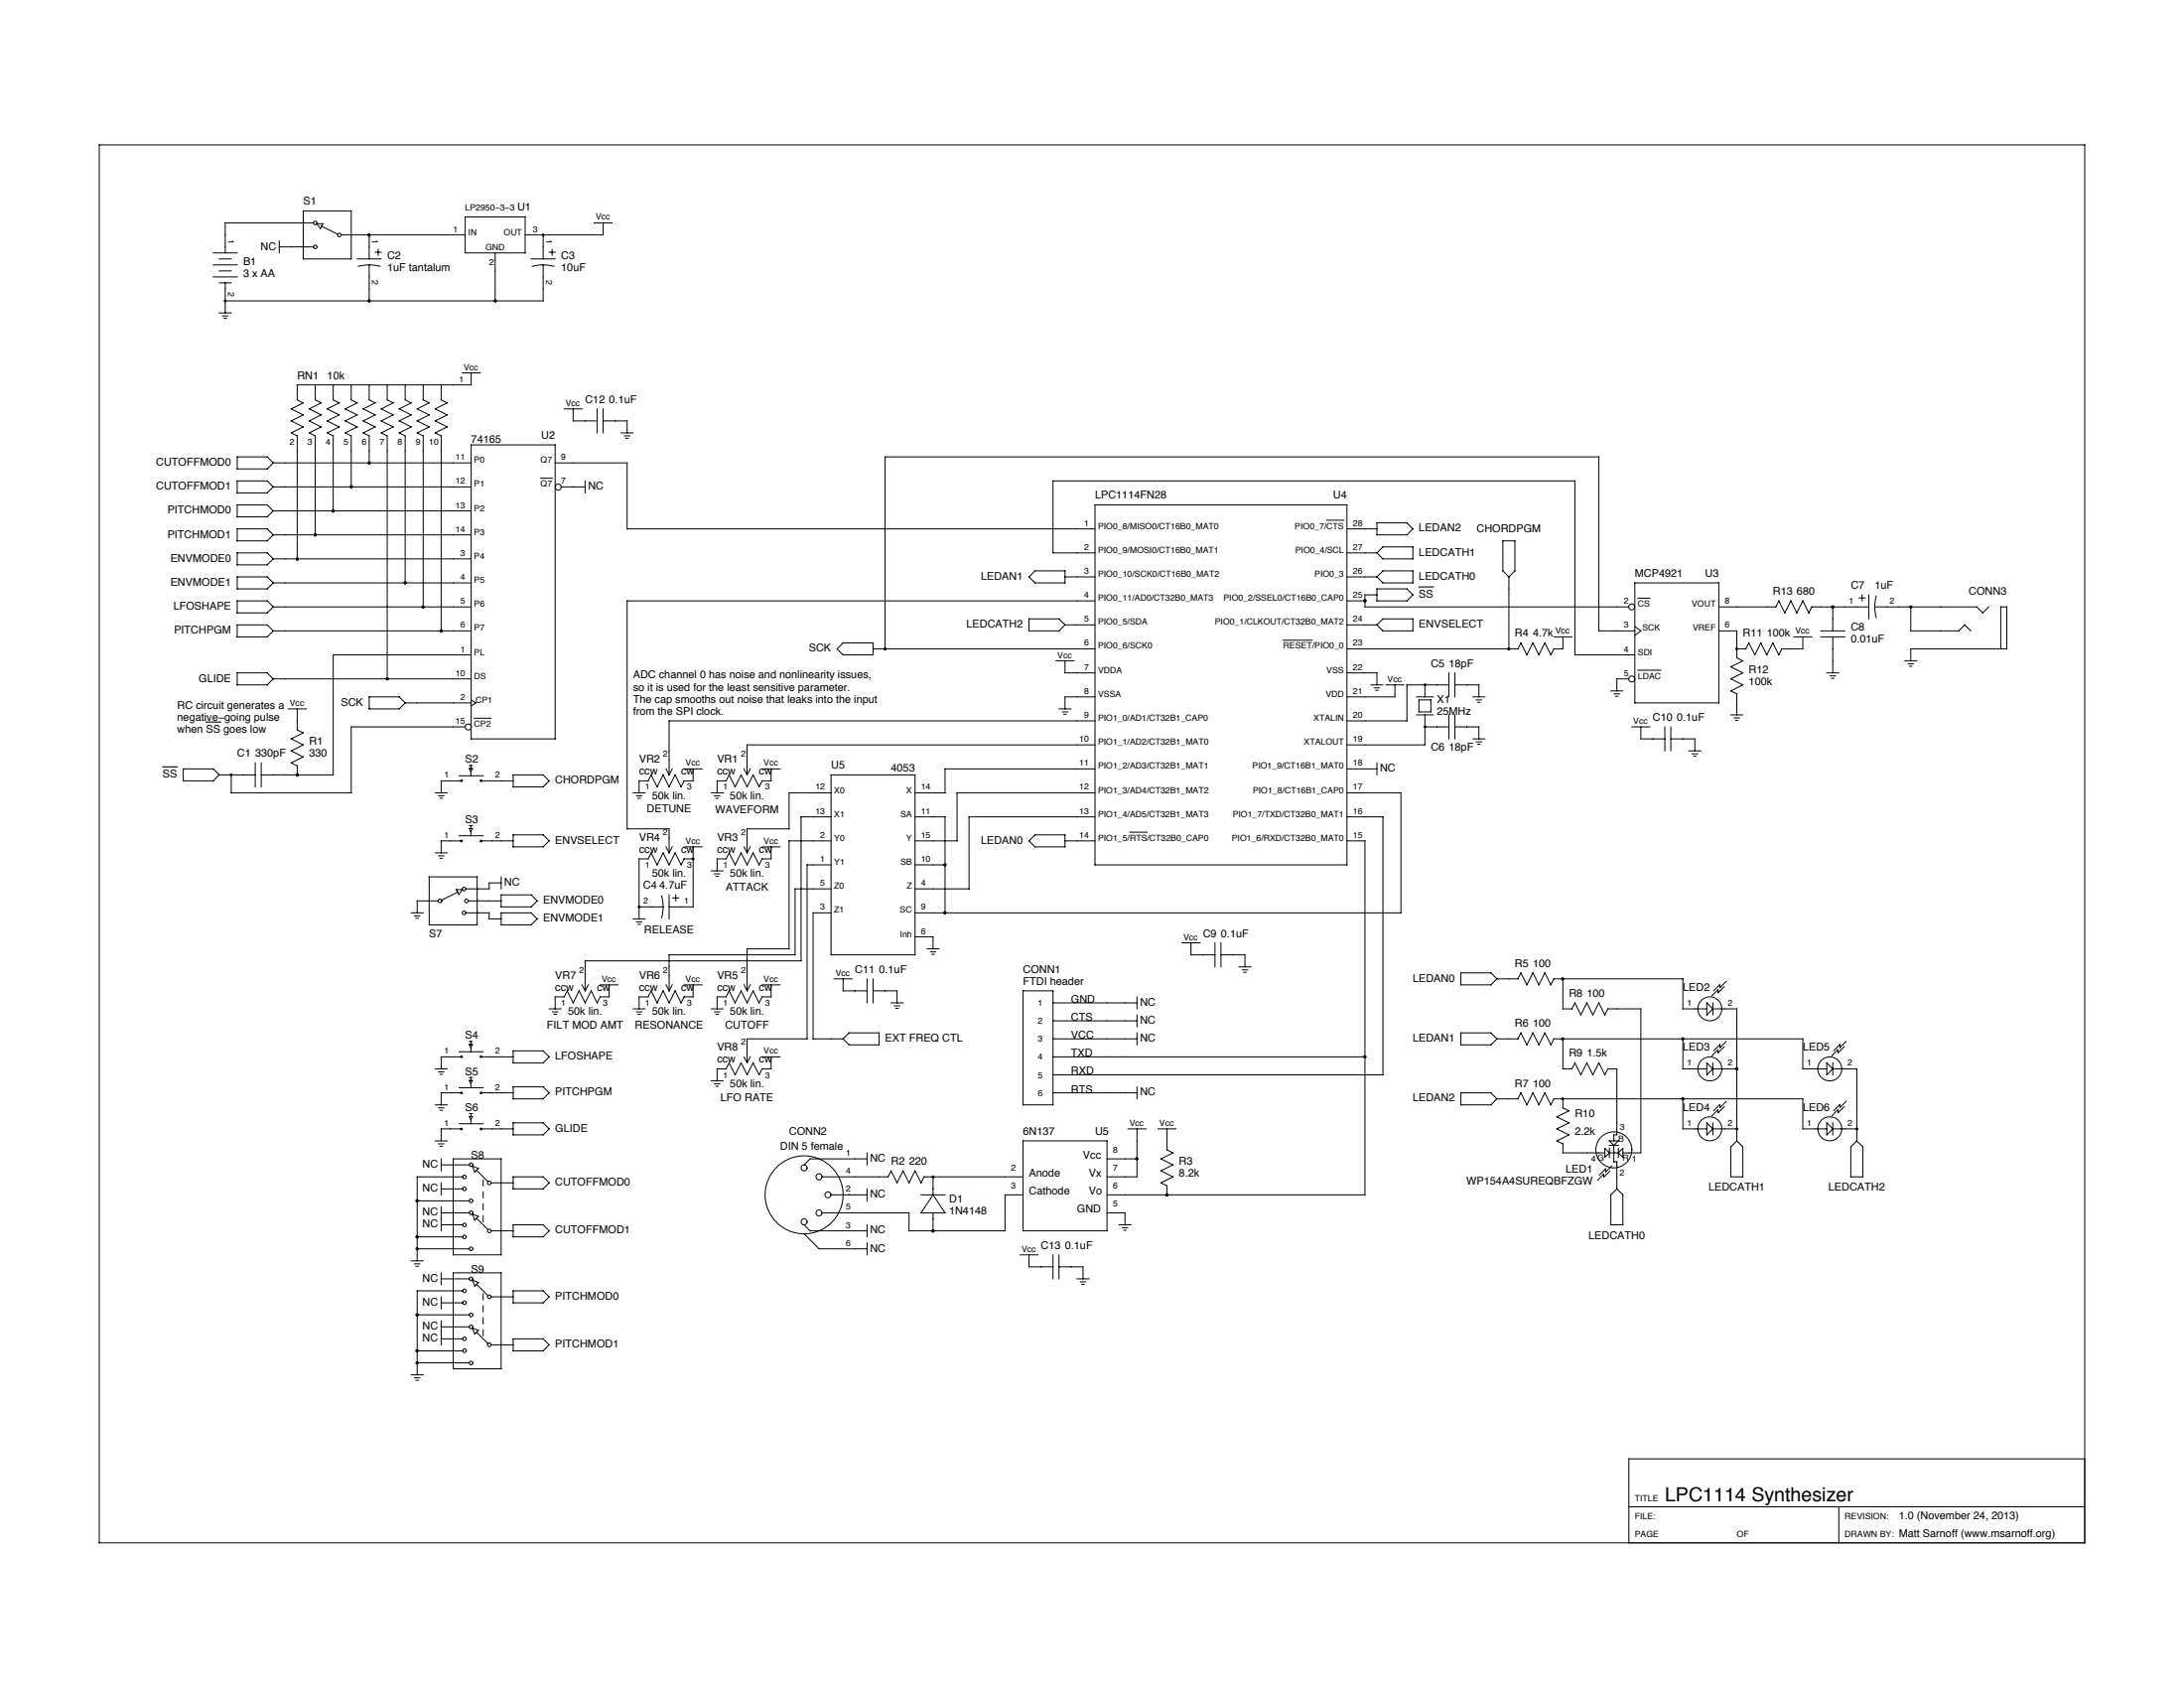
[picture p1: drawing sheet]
<svg xmlns="http://www.w3.org/2000/svg" width="279mm" height="216mm" viewBox="0 0 279 216" stroke-linecap="round" stroke-linejoin="round" font-family="sans-serif">
<g fill="none" stroke="#000" stroke-width=".13">
<path d="M12.7 18.5h254v178.8h-254zM27.3 32.3h3M27.3 33.9h3M27.3 35.4h3M28 33.1h1.6M28 34.6h1.6M28 36.2h1.6M28.8 36.2v3.8M35.7 31.6h4.4M35.7 30.8v1.5M38.8 27h6.1v6.1h-6.1zM40.1 28.5h-11.3v3.8"/>
<path d="M40.5 28.6h.8l-.3 .6zM41.1 28.9l2.1 1.1M43.6 30h15.9M45.7 33.1h3.1M45.8 34.1a5.4 5.4 0 0 1 2.8 0M47.2 30v3.1M47.2 33.9v4.6M48 32.3h.8M48.4 31.9v.8M59.5 27.7h7.7v4.6h-7.7zM63.3 32.3v6.2M68 33.1h3"/>
<path d="M68.1 34.1a5.4 5.4 0 0 1 2.8 0M69.5 33.9v4.6h-40.7M69.5 30v3.1M70.3 32.3h.7M70.6 31.9v.8M76 28.5h2.3M77.2 28.5v1.5h-10M28 40h1.6M28.5 40.4h.7M28.7 40.7h.3M30.3 58.4h3.9l.8 .8-.8 .8h-3.9zM35 59.2h25.3"/>
<path d="M38 55.7v15.8M40.3 49.2v1.9l.8 .4-1.5 .8 1.5 .8-1.5 .7 1.5 .8-1.5 .8 .7 .4M40.3 55.7v12.7M42.6 49.2v1.9l.8 .4-1.5 .8 1.5 .8-1.5 .7 1.5 .8-1.5 .8 .7 .4M42.6 55.7v9.6M44.9 49.2v1.9l.8 .4-1.5 .8 1.5 .8-1.5 .7 1.5 .8-1.5 .8 .7 .4M44.9 55.7v6.6M47.2 49.2v1.9l.8 .4-1.5 .8 1.5 .8-1.5 .7 1.5 .8-1.5 .8 .7 .4M47.2 55.7v3.5M49.5 49.2v1.9l.8 .4-1.5 .8 1.5 .8-1.5 .7 1.5 .8-1.5 .8 .7 .4M49.5 55.7v31.1M51.8 49.2v1.9l.8 .4-1.5 .8 1.5 .8-1.5 .7 1.5 .8-1.5 .8 .7 .4"/>
<path d="M51.8 55.7v18.9M54.1 49.2v1.9l.8 .4-1.5 .8 1.5 .8-1.5 .7 1.5 .8-1.5 .8 .7 .4M54.1 55.7v21.9M56.4 49.2v1.9l.8 .4-1.5 .8 1.5 .8-1.5 .7 1.5 .8-1.5 .8 .7 .4M56.4 55.7v25M59.1 47.7h2.3M60.3 56.9h10.7v37.6h-10.7zM60.3 47.7v1.5h-22.3v1.9l.8 .4-1.5 .8 1.5 .8-1.5 .7 1.5 .8-1.5 .8 .7 .4M71 59.2h9.2v8.4h59.9M72.2 52.3h2.3M73.3 52.3v1.5h3.1M76.4 52.3v3.1"/>
<path d="M77.2 53.8h3v1.6M77.2 52.3v3.1M79.5 55.4h1.5M79.9 55.8h.7M80.1 56.1h.3M30.3 67.6h3.9l.8 .8-.8 .8h-3.9zM30.3 70.7h3.9l.8 .8-.8 .8h-3.9zM30.3 73.8h3.9l.8 .8-.8 .7h-3.9zM30.3 76.9h3.9l.8 .7-.8 .8h-3.9zM30.3 79.9h3.9l.8 .8-.8 .8h-3.9zM30.3 64.6h3.9l.8 .7-.8 .8h-3.9zM30.3 61.5h3.9l.8 .8-.8 .7h-3.9z"/>
<path d="M35 77.6h25.3M35 74.6h25.3M35 62.3h25.3M35 65.3h25.3M35 68.4h25.3M35 71.5h25.3M69.2 61.2h1.4M71.8 62.3h3.1M74.9 61.5v1.5M131.6 79.2h3.9l.7 .7-.7 .8h-3.9zM131.6 73.8l.8-.8h3.8v1.6h-3.8zM136.2 73.8h3.9"/>
<path d="M136.2 79.9h3.9M140.1 70.7h-5.4v-9.2h66.8v22.3h7.6M140.1 76.9h-59.9v29.1h5.4v3.1M140.1 64.6h32.2v46h-32.2zM169.7 66.5h2.2M172.3 67.6h3.9M172.3 70.7h3.9M172.3 73.8h3.9M172.3 76.9h2.3M172.3 79.9h3.9M176.2 75.3h3.8l.8 .8-.8 .8h-3.8zM176.2 66.9h3.8l.8 .7-.8 .8h-3.8z"/>
<path d="M176.2 76.1h-1.6v1.5h33.8M176.9 79.2h3.9v1.5h-3.9l-.7-.8zM176.9 73h3.9v1.6h-3.9l-.7-.8zM176.9 69.9h3.9v1.6h-3.9l-.7-.8zM192.3 69.2h1.5v3.8l-.8 .8-.7-.8zM193 73.8v9.2M209.1 74.6h10.8v15.3h-10.8zM209.5 76.5h1.6M219.9 77.6h7.3M227.6 76.9l.7 1.5 .8-1.5 .8 1.5 .7-1.5 .8 1.5 .4-.8h7.3M227.6 76.9l-.4 .7M234.5 77.6v3.1"/>
<path d="M237.8 76.5h.8M238.2 76.1v.8M239.1 76.1v3.1M239.8 77.6h13.1l.8 .8 .7-.8M240 76.2a5.4 5.4 0 0 0 0 2.8M244.4 77.6v3.1h6.2l.8-.8 .7 .8M23.4 98.3h3.9l.7 .8-.7 .8h-3.9zM28 99.1h4.7M30.3 86.1h3.9l.8 .7-.8 .8h-3.9zM32.7 97.6v3M33.4 97.6v3M35 80.7h25.3"/>
<path d="M35 86.8h25.3M36.9 90.7h2.3M38 90.7v2.7M38 93.4l.8 .3M38.8 93.7l-1.5 .8 1.5 .8-1.5 .7 1.5 .8-1.5 .8 .7 .4v1.1M47.2 89.1h3.9l.7 .8-.7 .8h-3.9zM51.8 89.9h8.5M58.7 99.2h3.1M58.9 99.9h-2.5v1.5M59.5 93h-14.6v8.4h-15.3v-2.3M60 97.9h.4M60 98.3h.4l-.2 .4z"/>
<path d="M60.2 97.9v.4M60.2 98.7v.5M60.3 83.8h-17.7v15.3h-9.2M60.3 89.5l.6 .4-.6 .4M60.7 91.9h2.1M61.6 99.9h4M65.6 99.1h3.9l.8 .8-.8 .7h-3.9zM82.9 99.9h-1.1v1.5M86 98.3l-.4 .8M87.5 98.3h2.3M88.7 98.3v1.6h-1.2l-.4 .7-.7-1.5-.8 1.5-.8-1.5-.7 1.5-.8-1.5-.4 .8M96 98.3l-.4 .8"/>
<path d="M97.5 98.3h2.3M98.6 98.3v1.6h-1.1l-.4 .7-.8-1.5-.7 1.5-.8-1.5-.8 1.5-.7-1.5-.4 .8h-1.2v1.5M106.3 99.1h10.8v23h-10.8zM107.9 82.2h3.8v1.6h-3.8l-.8-.8zM111.7 83h28.4M135.1 84.5h2.3M135.5 90.7h1.5M135.9 91.1h.7M136.1 91.4h.3M136.2 84.5v1.6h3.9M140.1 89.1h-3.9v1.6M140.1 92.2h-54.5v6.9l-.4-.8"/>
<path d="M140.1 95.3h-44.5v3.8l-.4-.8M140.1 98.3h-19.2v3.1h-3.8M164.2 81.9h3.7M172.3 86.1h3.9v1.5M172.3 98.3h3.9M175.4 87.6h1.5M175.8 88h.7M176 88.3h.3M176.2 97.6v1.5M177.3 87.6h2.3M178.5 87.6v1.5h-6.2M181.2 89.1h2.2"/>
<path d="M181.2 91.4h2.2M181.5 89.5h1.6v1.6h-1.6zM182.3 91.4v3.9h-10M182.3 87.6v1.5M182.3 93h3.1M185.4 87.6h-5.4v4.6h-7.7M185.4 86.1v3M185.4 91.4v3.1M186.1 87.6h3.1v1.5M186.1 86.1v3M186.1 91.4v3.1M186.1 93h3.1v1.5"/>
<path d="M188.4 89.1h1.6M188.4 94.5h1.6M188.9 89.5h.6M188.9 94.9h.6M189 89.8h.3M189 95.2h.3M198.8 81.5h2.3M199.9 81.5v1.5h-1.1l-.4 .8-.8-1.6-.7 1.6-.8-1.6-.8 1.6-.7-1.6-.4 .8h-21.9M206.1 88.4h1.5M206.5 88.7h.7M206.7 89.1h.3M208.4 86.8h-1.6v1.6"/>
<path d="M208.8 93h2.3M209.1 80.7h-4.6v-22.3h-91.3v24.6M209.1 80.1l.8 .6-.8 .6M209.5 85.7h3M209.9 93v1.5h3.1M213 93v3M213.8 94.5h3v1.5M213.8 93v3M216.1 96h1.5M216.5 96.4h.7M216.7 96.7h.3M219.9 80.7h2.3v3.5"/>
<path d="M221.4 91.4h1.6M221.8 91.8h.7M222 92.1h.3M222.2 83h1.2M222.2 84.1l.8 .4M223 84.5l-1.6 .8 1.6 .8-1.6 .7 1.6 .8-1.6 .8 .8 .3v2.7M229.5 81.5h2.3M230.6 81.5v1.5h-2.7l-.3 .8-.8-1.6-.8 1.6-.7-1.6-.8 1.6-.8-1.6-.4 .8M232.9 80.7h3.1M232.9 81.5h3.1M233.7 86.1h1.5M234.1 86.4h.7"/>
<path d="M234.3 86.8h.3M234.5 81.5v4.6M243.7 84.5h1.5M244.1 84.9h.7M244.3 85.2h.3M256 83v-5.4h.7v5.4h-12.3v1.5M52.6 116.8h1.5M53 117.1h.7M53.2 117.4h.3M54.9 112.2h6.1v6.1h-6.1zM55.7 101.4h1.5M55.7 109.1h1.5"/>
<path d="M56.1 115.2h-2.7v1.6M56.1 109.5h.7M56.1 101.8h.7M56.3 109.8h.3M56.3 102.1h.3M58.4 113.8h.8l-.5 .6zM58.6 114.1l-2.1 1M58.7 106.9h3.1M58.9 107.5h-2.5v1.6M59.6 116.8h3v.7h1.5M59.9 115.2h4.2M60 105.6h.4"/>
<path d="M60 106h.4l-.2 .4zM60.2 105.6v.4M60.2 106.4v.5M61.6 107.5h4M64.1 112.9h-1.5v.8h-3M64.1 116.8h3.9l.7 .7-.7 .8h-3.9zM64.1 114.5h3.9l.7 .7-.7 .8h-3.9zM64.1 112.2v1.5M65.6 106.8h3.9l.8 .7-.8 .8h-3.9zM81 101.4h1.5M81 117.5h1.5M81.4 101.8h.7"/>
<path d="M81.4 117.9h.7M81.6 102.1h.3M81.6 118.2h.3M81.8 116h3M82.9 109.9l.4-.8 .8 1.5 .7-1.5 .8 1.5 .8-1.5 .7 1.5 .4-.7h1.2M82.9 109.9h-1.1v7.6M84.7 114.6a5.4 5.4 0 0 1 0 2.8M85.2 108.3l.4 .8M85.6 114.5v3M86 108.3l-.4 .8M86.1 114.8h.7M86.5 114.5v.7"/>
<path d="M87.5 108.3h2.3M88.7 108.3v7.7h-3.1M91 101.4h1.5M91 111.4h1.5M91.4 101.8h.7M91.4 111.8h.7M91.6 102.1h.3M91.6 112.1h.3M96 108.3l-.4 .8M97.5 108.3h2.3M98.6 108.3v1.6h-1.1l-.4 .7-.8-1.5-.7 1.5-.8-1.5-.8 1.5-.7-1.5-.4 .8h-1.2v1.5M106.3 101.4h-5.4v4.6h-5.3v3.1l-.4-.8"/>
<path d="M106.3 104.5h-3.8v18.4h-27.6v3.8l-.4-.7M106.3 107.5h-5.4v13.9h-5.3v5.3l-.4-.7M106.3 110.6h-3.1v22.3h-7.6v3l-.4-.7M106.3 116.8h-2.3v16.1h3.9M106.3 113.7h-4.6v8.4h-16.1v4.6l-.4-.7M117.1 104.5h3.8v12.3M117.1 110.6h3.8M117.1 119.8h2.3v1.6M131.6 107.5l.8-.7h3.8v1.5h-3.8zM136.2 107.5h3.9M140.1 101.4h-17.7v6.1h-5.3M140.1 104.5h-16.1v9.2h-6.9"/>
<path d="M144.5 106.4h2.3M172.3 101.4h6.9v15.4h-62.1M172.3 104.5h4.6v33h-42.2M172.3 107.5h2.3v45.3h-33M55.7 136.7h1.5M56.1 137.1h.7M56.3 137.4h.3M58.7 134.5h3.1M58.7 139.1h3.1M58.9 135.2h-2.5v1.5M58.9 139.8h-2.5v1.5M60 133.2h.4"/>
<path d="M60 133.6h.4l-.2 .4zM60 137.8h.4M60 138.2h.4l-.2 .4zM60.2 133.2v.4M60.2 134v.5M60.2 137.8v.4M60.2 138.6v.5M61.6 135.2h4M61.6 139.8h4M65.6 134.4h3.9l.8 .8-.8 .7h-3.9zM65.6 139h3.9l.8 .8-.8 .7h-3.9zM70.3 129h1.5"/>
<path d="M70.7 129.4h.7M70.9 129.7h.3M72.2 127.5h-1.2v1.5M75.3 126l-.4 .7M76.8 126h2.3M77.9 126v1.5h-1.1l-.4 .8-.8-1.6-.7 1.6-.8-1.6-.8 1.6-.7-1.6-.4 .8M81 129h1.5M81.4 129.4h.7M81.6 129.7h.3M82.9 127.5h-1.1v1.5M86 126l-.4 .7M87.5 126h2.3"/>
<path d="M88.7 126v1.5h-1.2l-.4 .8-.7-1.6-.8 1.6-.8-1.6-.7 1.6-.8-1.6-.4 .8M91 129h1.5M91 138.2h1.5M91.4 129.4h.7M91.4 138.6h.7M91.6 129.7h.3M91.6 138.9h.3M96 126l-.4 .7M96 135.2l-.4 .7M97.5 135.2h2.3M97.5 126h2.3M98.6 126v1.5h-1.1l-.4 .8-.8-1.6-.7 1.6-.8-1.6-.8 1.6-.7-1.6-.4 .8h-1.2v1.5"/>
<path d="M98.6 135.2v1.5h-1.1l-.4 .8-.8-1.6-.7 1.6-.8-1.6-.8 1.6-.7-1.6-.4 .8h-1.2v1.5M106.7 125.2h2.3M107.9 125.2v1.5h3M107.9 132.9l.7-.8h3.9v1.5h-3.9zM110.9 125.2v3.1M111.7 126.7h3.1v1.6M111.7 125.2v3.1M114 128.3h1.5M114.4 128.7h.7M114.6 129h.3M118.6 121.4h1.5M119 121.7h.7"/>
<path d="M119.2 122.1h.3M130.9 126.7h3.8v14.6h-3.8zM134.7 130.6h10.8M134.7 135.2h39.9M134.7 139.8h10.8M134.7 128.3h10.8M134.7 132.9h10.8M145.5 127.5v1.5M145.5 129.8v1.5M145.5 132.1v1.5M145.5 139v1.5M151.2 120.6h2.3"/>
<path d="M152.4 120.6v1.5h3M155.4 120.6v3.1M156.2 122.1h3.1v1.6M156.2 120.6v3.1M158.5 123.7h1.5M158.9 124h.7M159.1 124.4h.3M186.9 139.8h3.8l.8 .7-.8 .8h-3.8zM186.9 124.4h3.8l.8 .8-.8 .8h-3.8zM186.9 132.1h3.8l.8 .8-.8 .7h-3.8zM191.5 132.9h2.7l.4-.8 .7 1.5 .8-1.5 .8 1.5 .7-1.5 .8 1.5 .4-.7h31.8v3.8h3.1M191.5 125.2h2.7l.4-.8 .7 1.6 .8-1.6 .8 1.6 .7-1.6 .8 1.6 .4-.8h16.5v3.8h3.1"/>
<path d="M199.9 132.9v3.8h1.2l.4-.8 .7 1.6 .8-1.6 .8 1.6 .7-1.6 .8 1.6 .4-.8h1.1v8.5h-.3v.7M199.9 125.2v3.8h1.2l.4-.7 .7 1.5 .8-1.5 .8 1.5 .7-1.5 .8 1.5 .4-.8h4.2v18.5h-2.3M215.3 132.9v3.8h3.1M218.4 128.3l.7 .7-.7 .8zM218.4 135.9l.7 .8-.7 .8zM219.1 129h3.1v16.9M219.1 136.7h3.1M219.1 128.3v1.5M219.1 135.9v1.6M220.6 126.2l-.8 .8v-.4l-.8 .8M220.6 133.9l-.8 .7v-.3l-.8 .7M220.8 125.5l-.7 .8-.1-.4-.8 .8"/>
<path d="M220.8 133.2l-.7 .8-.1-.4-.8 .8M233.7 135.9l.8 .8-.8 .8zM234.5 136.7h3v9.2M234.5 135.9v1.6M235.9 133.9l-.7 .7-.1-.3-.8 .7M236.2 133.2l-.8 .8v-.4l-.8 .8M53.4 159.7h6.6M53.4 153.6h6.6M53.4 158.2h5.8M55.7 141.3h1.5M55.7 145.9h1.5M56.1 141.7h.7"/>
<path d="M56.1 146.3h.7M56.3 142h.3M56.3 146.6h.3M56.4 155.1h3.6M56.4 156.7h2.8M56.4 148.2v1.6M56.4 151.3v1.5M56.4 154.4v3M56.4 152.1h2.8M56.4 149h3.6M58 148.2h6.1v12.3h-6.1zM58.7 143.7h3.1"/>
<path d="M58.9 144.4h-2.5v1.5M59.2 150.5h-5.8v10.8M60 142.4h.4M60 142.8h.4l-.2 .4zM60.2 142.4v.4M60.2 143.2v.5M60.4 149.1l.8 .3-.5 .5zM60.4 155.3l.8 .3-.5 .4zM61 149.7l1.4 1.4M61 155.8l1.4 1.5M61.6 144.4h4M61.8 150.9v.8"/>
<path d="M61.8 152.4v.8M61.8 154v.7M61.8 155.5v.8M62.8 157.4h2.8M62.8 151.3h2.8M65.6 150.5h3.9l.8 .8-.8 .8h-3.9zM65.6 156.7h3.9l.8 .7-.8 .8h-3.9zM65.6 143.6h3.9l.8 .8-.8 .8h-3.9zM102.9 156.7l.7 .7h7.3M102.9 157.8l1.9 1.9h6.1M105.2 150.5h8.4M106.3 152.8h4.6"/>
<path d="M108.7 152.8h-.1M110.9 148.2h-7.3l-.7 .8M110.9 147.5v1.5M110.9 152.1v1.5M110.9 156.7v1.5M110.9 159v1.5M114 149.8l.8 1.5 .7-1.5 .8 1.5 .8-1.5 .7 1.5 .4-.8h12.7M114 149.8l-.4 .7M117.8 152.8h3.1M119.4 152.8l1.5 2.3h-3.1zM119.4 150.5v2.3M119.4 155.1v2.3"/>
<path d="M130.9 145.9h10.7v11.5h-10.7zM130.9 152.8h-2.3v4.6h-12.3v-2.3h-11.1M141.6 148.2h3.9M141.6 155.1h2.3v1.6M143.2 156.7h1.5M143.6 157h.7M143.8 157.4h.3M144.3 144.4h2.3M145.5 144.4v6.1h-3.9M148.1 144.4h2.3M149.3 147.1l.8 .4-1.6 .7 1.6 .8-1.6 .8 1.6 .7-1.6 .8 .8 .4v1.1M149.3 144.4v2.7"/>
<path d="M191.5 140.5h2.7l.4-.7 .7 1.5 .8-1.5 .8 1.5 .7-1.5 .8 1.5 .4-.8h31.8v3.9h3.1M199.9 140.5v1.2l.8 .4-1.5 .7 1.5 .8-1.5 .8 1.5 .8-1.5 .7 .7 .4v1.2h5.4M205.3 146.9l.6 .6-.6 .5zM205.9 145.9h1.1l-.5 .6zM205.9 147.5h1.1M205.9 146.9v1.1M205.9 146.5h1.1M206 149.8l-.8 .8-.1-.4-.7 .8M206.1 152.8l.7-.7 .8 .7v3.9h-1.5zM206.2 149.1l-.8 .8v-.4l-.8 .8M206.5 146.5v2.1h.3v3.5M207 147.5l.6-.6v1.1z"/>
<path d="M207 146.9v1.1M215.3 140.5v3.9h3.1M218.4 143.6l.7 .8-.7 .8zM219.1 144.4h3.1M219.1 143.6v1.6M220.6 141.5l-.8 .8v-.4l-.8 .8M220.8 140.9l-.7 .8-.1-.4-.8 .8M222.2 145.9l.8 .8v3.8h-1.6v-3.8zM233.7 143.6l.8 .8-.8 .8zM234.5 144.4h3M234.5 143.6v1.6M235.9 141.5l-.7 .8-.1-.4-.8 .8"/>
<path d="M236.2 140.9l-.8 .8v-.4l-.8 .8M237.5 145.9l.8 .8v3.8h-1.5v-3.8zM52.6 161.3h1.5M52.6 175.8h1.5M53 161.6h.7M53 176.2h.7M53.2 162h.3M53.2 176.5h.3M53.4 172.8h5.8M53.4 174.3h6.6M53.4 168.2h6.6M56.4 163.6h3.6"/>
<path d="M56.4 162.8v1.5M56.4 165.9v1.5M56.4 168.9v3.1M56.4 166.6h2.8M56.4 171.2h2.8M56.4 169.7h3.6M58 162.8h6.1v12.3h-6.1zM59.2 165.1h-5.8v10.7M60.4 169.9l.8 .3-.5 .4zM60.4 163.7l.8 .3-.5 .5zM61 170.4l1.4 1.5M61 164.3l1.4 1.4"/>
<path d="M61.8 165.5v.8M61.8 167v.8M61.8 168.6v.7M61.8 170.1v.8M62.8 165.9h2.8M62.8 172h2.8M65.6 165.1h3.9l.8 .8-.8 .7h-3.9zM65.6 171.2h3.9l.8 .8-.8 .8h-3.9zM130.5 160.5h2.3M131.6 160.5v1.5h3.1M134.7 160.5v3.1M135.5 162h3v1.6"/>
<path d="M135.5 160.5v3.1M137.8 163.6h1.5M138.2 164h.7M138.4 164.3h.3M208.4 192.7h58.3M235.2 192.7v4.6M266.7 186.6h-58.3v10.7"/>
<circle cx="40.3" cy="28.5" r=".23"/>
<circle cx="40.3" cy="31.6" r=".23"/>
<circle cx="43.4" cy="30.1" r=".23"/>
<circle cx="71.4" cy="62.3" r=".38"/>
<circle cx="208.7" cy="77.6" r=".38"/>
<circle cx="59" cy="99.9" r=".11"/>
<circle cx="59.9" cy="93" r=".38"/>
<circle cx="61.5" cy="99.9" r=".11"/>
<circle cx="208.7" cy="86.8" r=".38"/>
<circle cx="56.3" cy="115.2" r=".23"/>
<circle cx="59" cy="107.6" r=".11"/>
<circle cx="59.4" cy="113.7" r=".23"/>
<circle cx="59.4" cy="116.8" r=".23"/>
<circle cx="59.7" cy="115.2" r=".23"/>
<circle cx="61.5" cy="107.6" r=".11"/>
<circle cx="59" cy="139.8" r=".11"/>
<circle cx="59" cy="135.2" r=".11"/>
<circle cx="61.5" cy="139.8" r=".11"/>
<circle cx="61.5" cy="135.2" r=".11"/>
<circle cx="218.7" cy="136.7" r="1.53"/>
<circle cx="218.7" cy="129" r="1.53"/>
<circle cx="234.1" cy="136.7" r="1.53"/>
<circle cx="59" cy="144.4" r=".11"/>
<circle cx="59.4" cy="158.2" r=".23"/>
<circle cx="59.4" cy="150.5" r=".23"/>
<circle cx="59.4" cy="152.1" r=".23"/>
<circle cx="59.4" cy="156.7" r=".23"/>
<circle cx="60.3" cy="159.7" r=".23"/>
<circle cx="60.3" cy="153.6" r=".23"/>
<circle cx="60.3" cy="149" r=".23"/>
<circle cx="60.3" cy="155.1" r=".23"/>
<circle cx="61.5" cy="144.4" r=".11"/>
<circle cx="62.6" cy="151.3" r=".23"/>
<circle cx="62.6" cy="157.4" r=".23"/>
<circle cx="102.9" cy="152.8" r="5"/>
<circle cx="102.9" cy="156.3" r=".38"/>
<circle cx="102.9" cy="149.4" r=".38"/>
<circle cx="104.8" cy="150.5" r=".39"/>
<circle cx="104.8" cy="155.1" r=".38"/>
<circle cx="105.9" cy="152.8" r=".38"/>
<circle cx="206.5" cy="147.1" r="2.3"/>
<circle cx="218.7" cy="144.4" r="1.53"/>
<circle cx="234.1" cy="144.4" r="1.53"/>
<circle cx="59.4" cy="165.1" r=".23"/>
<circle cx="59.4" cy="166.6" r=".23"/>
<circle cx="59.4" cy="172.8" r=".23"/>
<circle cx="59.4" cy="171.2" r=".23"/>
<circle cx="60.3" cy="174.3" r=".23"/>
<circle cx="60.3" cy="168.2" r=".23"/>
<circle cx="60.3" cy="169.7" r=".23"/>
<circle cx="60.3" cy="163.6" r=".23"/>
<circle cx="62.6" cy="165.9" r=".23"/>
<circle cx="62.6" cy="172" r=".23"/>
</g>
<g fill="#000">
<circle cx="28.8" cy="38.5" r=".19"/>
<circle cx="47.2" cy="30.1" r=".19"/>
<circle cx="47.2" cy="38.5" r=".19"/>
<circle cx="63.4" cy="38.5" r=".19"/>
<circle cx="69.5" cy="30.1" r=".19"/>
<circle cx="47.2" cy="59.2" r=".19"/>
<circle cx="38" cy="71.5" r=".19"/>
<circle cx="40.3" cy="68.4" r=".19"/>
<circle cx="42.6" cy="65.4" r=".19"/>
<circle cx="44.9" cy="62.3" r=".19"/>
<circle cx="51.8" cy="74.5" r=".19"/>
<circle cx="54.1" cy="77.6" r=".19"/>
<circle cx="174.6" cy="76.9" r=".19"/>
<circle cx="234.5" cy="77.6" r=".19"/>
<circle cx="244.5" cy="77.6" r=".19"/>
<circle cx="29.6" cy="99.1" r=".19"/>
<circle cx="38" cy="99.1" r=".19"/>
<circle cx="49.6" cy="86.8" r=".19"/>
<circle cx="56.5" cy="80.7" r=".19"/>
<circle cx="113.2" cy="83" r=".19"/>
<circle cx="182.3" cy="87.6" r=".19"/>
<circle cx="182.3" cy="93" r=".19"/>
<circle cx="193" cy="83" r=".19"/>
<circle cx="222.2" cy="83" r=".19"/>
<circle cx="81.8" cy="116" r=".19"/>
<circle cx="88.7" cy="109.9" r=".19"/>
<circle cx="120.9" cy="116.8" r=".19"/>
<circle cx="120.9" cy="110.6" r=".19"/>
<circle cx="174.6" cy="135.2" r=".19"/>
<circle cx="199.9" cy="125.2" r=".19"/>
<circle cx="199.9" cy="132.9" r=".19"/>
<circle cx="215.3" cy="132.9" r=".19"/>
<circle cx="222.2" cy="136.7" r=".19"/>
<circle cx="53.4" cy="153.6" r=".19"/>
<circle cx="53.4" cy="158.2" r=".19"/>
<circle cx="53.4" cy="159.7" r=".19"/>
<circle cx="119.4" cy="157.4" r=".19"/>
<circle cx="119.4" cy="150.5" r=".19"/>
<circle cx="145.4" cy="148.2" r=".19"/>
<circle cx="149.3" cy="152.8" r=".19"/>
<circle cx="199.9" cy="140.5" r=".19"/>
<circle cx="215.3" cy="140.5" r=".19"/>
<circle cx="222.2" cy="144.4" r=".19"/>
<circle cx="237.6" cy="144.4" r=".19"/>
<circle cx="53.4" cy="174.3" r=".19"/>
<circle cx="53.4" cy="172.8" r=".19"/>
<circle cx="53.4" cy="168.2" r=".19"/>
</g>
<path d="M181.5 75.1h1.9M20.8 98.1h1.9M26.4 92.4h1.8" fill="none" stroke="#000" stroke-width=".14"/>
<text font-size="2.5" x="213" y="192">LPC1114 Synthesizer</text>
<g font-size="1.4">
<text x="38.8" y="26.2">S1</text>
<text x="66.2" y="27">U1</text>
<text x="31.1" y="35.4">3 x AA</text>
<text x="31.1" y="33.9">B1</text>
<text x="33.3" y="31.9">NC</text>
<text x="49.5" y="33.1">C2</text>
<text x="49.5" y="34.6">1uF tantalum</text>
<text x="71.8" y="33.1">C3</text>
<text x="71.8" y="34.6">10uF</text>
<text x="38" y="48.5">RN1</text>
<text x="41.9" y="48.5">10k</text>
<text x="74.9" y="51.5">C12 0.1uF</text>
<text x="20" y="59.6">CUTOFFMOD0</text>
<text x="60.3" y="56.6">74165</text>
<text x="69.2" y="56.1">U2</text>
<text x="20" y="62.6">CUTOFFMOD1</text>
<text x="21.4" y="65.7">PITCHMOD0</text>
<text x="75.2" y="62.6">NC</text>
<text x="140.1" y="63.8">LPC1114FN28</text>
<text x="170.5" y="63.8">U4</text>
<text x="21.4" y="68.8">PITCHMOD1</text>
<text x="21.8" y="71.8">ENVMODE0</text>
<text x="181.5" y="71.1">LEDCATH1</text>
<text x="181.5" y="68">LEDAN2</text>
<text x="188.9" y="68">CHORDPGM</text>
<text x="21.8" y="74.9">ENVMODE1</text>
<text x="22.2" y="78">LFOSHAPE</text>
<text x="125.5" y="74.1">LEDAN1</text>
<text x="181.5" y="76.5">SS</text>
<text x="181.5" y="74.1">LEDCATH0</text>
<text x="209.1" y="73.8">MCP4921</text>
<text x="218.1" y="73.8">U3</text>
<text x="226.8" y="76.1">R13</text>
<text x="229.9" y="76.1">680</text>
<text x="236.8" y="75.3">C7</text>
<text x="239.8" y="75.3">1uF</text>
<text x="251.9" y="76.1">CONN3</text>
<text x="22.3" y="81.1">PITCHPGM</text>
<text x="103.5" y="83.4">SCK</text>
<text x="123.6" y="80.3">LEDCATH2</text>
<text x="181.5" y="80.3">ENVSELECT</text>
<text x="193.8" y="81.5">R4</text>
<text x="196.1" y="81.5">4.7k</text>
<text x="223" y="81.5">R11</text>
<text x="226" y="81.5">100k</text>
<text x="236.8" y="80.7">C8</text>
<text x="236.8" y="82.2">0.01uF</text>
<text x="25.4" y="87.2">GLIDE</text>
<text x="81" y="86.8">ADC channel 0 has noise and nonlinearity issues,</text>
<text x="81" y="88.3">so it is used for the least sensitive parameter.</text>
<text x="81" y="89.9">The cap smooths out noise that leaks into the input</text>
<text x="183.1" y="85.3">C5 18pF</text>
<text x="183.8" y="89.9">X1</text>
<text x="223.7" y="87.6">100k</text>
<text x="223.7" y="86.1">R12</text>
<text x="22.7" y="90.6">RC circuit generates a</text>
<text x="22.7" y="92.2">negative−going pulse</text>
<text x="22.7" y="93.7">when SS goes low</text>
<text x="39.6" y="95.3">R1</text>
<text x="43.6" y="90.3">SCK</text>
<text x="81" y="91.4">from the SPI clock.</text>
<text x="183.8" y="91.4">25MHz</text>
<text x="211.4" y="92.2">C10 0.1uF</text>
<text x="20.8" y="99.5">SS</text>
<text x="30.3" y="96.8">C1 330pF</text>
<text x="39.6" y="96.8">330</text>
<text x="59.5" y="97.6">S2</text>
<text x="71" y="100.2">CHORDPGM</text>
<text x="81.8" y="99.1">ccw</text>
<text x="81.8" y="97.6">VR2</text>
<text x="87.1" y="99.1">cw</text>
<text x="91.7" y="99.1">ccw</text>
<text x="91.7" y="97.6">VR1</text>
<text x="97.1" y="99.1">cw</text>
<text x="106.3" y="98.3">U5</text>
<text x="114" y="98.7">4053</text>
<text x="176.5" y="98.7">NC</text>
<text x="183.1" y="96">C6 18pF</text>
<text x="59.5" y="105.2">S3</text>
<text x="71" y="107.9">ENVSELECT</text>
<text x="81.8" y="107.6">VR4</text>
<text x="82.8" y="103.9">DETUNE</text>
<text x="83.4" y="102.2">50k lin.</text>
<text x="91.5" y="104">WAVEFORM</text>
<text x="91.7" y="107.6">VR3</text>
<text x="93.4" y="102.2">50k lin.</text>
<text x="125.5" y="107.9">LEDAN0</text>
<text x="64.5" y="113.3">NC</text>
<text x="81.8" y="109.1">ccw</text>
<text x="82.3" y="113.7">C4 4.7uF</text>
<text x="83.4" y="112.2">50k lin.</text>
<text x="87.1" y="109.1">cw</text>
<text x="91.7" y="109.1">ccw</text>
<text x="92.8" y="114">ATTACK</text>
<text x="93.4" y="112.2">50k lin.</text>
<text x="97.1" y="109.1">cw</text>
<text x="54.9" y="119.8">S7</text>
<text x="69.5" y="115.6">ENVMODE0</text>
<text x="69.5" y="117.9">ENVMODE1</text>
<text x="82.4" y="119.3">RELEASE</text>
<text x="153.9" y="119.8">C9 0.1uF</text>
<text x="71" y="125.2">VR7</text>
<text x="81.8" y="125.2">VR6</text>
<text x="91.7" y="125.2">VR5</text>
<text x="109.4" y="124.4">C11 0.1uF</text>
<text x="130.9" y="126">FTDI header</text>
<text x="130.9" y="124.4">CONN1</text>
<text x="180.7" y="125.6">LEDAN0</text>
<text x="193.8" y="123.7">R5</text>
<text x="196.1" y="123.7">100</text>
<text x="70" y="131.6">FILT MOD AMT</text>
<text x="71" y="126.7">ccw</text>
<text x="72.7" y="129.8">50k lin.</text>
<text x="76.4" y="126.7">cw</text>
<text x="81.2" y="131.6">RESONANCE</text>
<text x="81.8" y="126.7">ccw</text>
<text x="83.4" y="129.8">50k lin.</text>
<text x="87.1" y="126.7">cw</text>
<text x="91.7" y="126.7">ccw</text>
<text x="92.8" y="131.6">CUTOFF</text>
<text x="93.4" y="129.8">50k lin.</text>
<text x="97.1" y="126.7">cw</text>
<text x="137" y="128.3">GND</text>
<text x="137" y="130.6">CTS</text>
<text x="145.8" y="128.6">NC</text>
<text x="145.8" y="130.9">NC</text>
<text x="193.8" y="131.3">R6</text>
<text x="196.1" y="131.3">100</text>
<text x="200.7" y="127.5">R8</text>
<text x="203" y="127.5">100</text>
<text x="215.3" y="126.7">LED2</text>
<text x="59.5" y="132.9">S4</text>
<text x="59.5" y="137.5">S5</text>
<text x="71" y="135.5">LFOSHAPE</text>
<text x="91.7" y="135.9">ccw</text>
<text x="91.7" y="134.4">VR8</text>
<text x="97.1" y="135.9">cw</text>
<text x="113.2" y="133.2">EXT FREQ CTL</text>
<text x="137" y="132.9">VCC</text>
<text x="137" y="135.2">TXD</text>
<text x="137" y="137.5">RXD</text>
<text x="145.8" y="133.2">NC</text>
<text x="180.7" y="133.2">LEDAN1</text>
<text x="200.7" y="135.2">R9</text>
<text x="203" y="135.2">1.5k</text>
<text x="215.3" y="134.4">LED3</text>
<text x="230.6" y="134.4">LED5</text>
<text x="59.5" y="142.1">S6</text>
<text x="71" y="140.1">PITCHPGM</text>
<text x="92.2" y="140.8">LFO RATE</text>
<text x="93.4" y="139">50k lin.</text>
<text x="137" y="139.8">RTS</text>
<text x="145.8" y="140.1">NC</text>
<text x="180.7" y="140.9">LEDAN2</text>
<text x="193.8" y="139">R7</text>
<text x="196.1" y="139">100</text>
<text x="201.5" y="142.8">R10</text>
<text x="215.3" y="142.1">LED4</text>
<text x="230.6" y="142.1">LED6</text>
<text x="54.1" y="149.4">NC</text>
<text x="60.3" y="148.2">S8</text>
<text x="71" y="144.7">GLIDE</text>
<text x="99.8" y="147.1">DIN 5 female</text>
<text x="100.9" y="145.2">CONN2</text>
<text x="111.3" y="148.6">NC</text>
<text x="114" y="149">R2</text>
<text x="116.3" y="149">220</text>
<text x="130.9" y="145.2">6N137</text>
<text x="138.5" y="148.2">Vcc</text>
<text x="140.1" y="145.2">U5</text>
<text x="150.8" y="149">R3</text>
<text x="200.3" y="150">LED1</text>
<text x="201.5" y="145.2">2.2k</text>
<text x="54.1" y="155.5">NC</text>
<text x="54.1" y="152.4">NC</text>
<text x="71" y="151.6">CUTOFFMOD0</text>
<text x="111.3" y="153.2">NC</text>
<text x="121.4" y="155.3">1N4148</text>
<text x="121.4" y="153.8">D1</text>
<text x="131.6" y="150.5">Anode</text>
<text x="131.6" y="152.8">Cathode</text>
<text x="137.8" y="155.1">GND</text>
<text x="139.3" y="152.8">Vo</text>
<text x="139.3" y="150.5">Vx</text>
<text x="150.8" y="150.5">8.2k</text>
<text x="187.6" y="151.5">WP154A4SUREQBFZGW</text>
<text x="218.6" y="152.3">LEDCATH1</text>
<text x="233.9" y="152.3">LEDCATH2</text>
<text x="54.1" y="157">NC</text>
<text x="71" y="157.8">CUTOFFMOD1</text>
<text x="111.3" y="157.8">NC</text>
<text x="111.3" y="160.1">NC</text>
<text x="133.2" y="159.7">C13 0.1uF</text>
<text x="203.2" y="158.4">LEDCATH0</text>
<text x="54.1" y="163.9">NC</text>
<text x="54.1" y="167">NC</text>
<text x="60.3" y="162.8">S9</text>
<text x="71" y="166.2">PITCHMOD0</text>
<text x="54.1" y="171.6">NC</text>
<text x="54.1" y="170.1">NC</text>
<text x="71" y="172.4">PITCHMOD1</text>
<text x="242.9" y="194.3">1.0 (November 24, 2013)</text>
<text x="242.9" y="196.6">Matt Sarnoff (www.msarnoff.org)</text>
</g>
<g font-size="1.1">
<text x="58" y="29.7">1</text>
<text x="59.5" y="27">LP2950−3−3</text>
<text x="68.2" y="29.7">3</text>
<text x="76.2" y="28.1">Vcc</text>
<text x="29.2" y="30.6" transform="rotate(90 29.2 30.6)">1</text>
<text x="47.6" y="30.6" transform="rotate(90 47.6 30.6)">1</text>
<text x="47.6" y="35.8" transform="rotate(90 47.6 35.8)">2</text>
<text x="59.9" y="30">IN</text>
<text x="62.1" y="32">GND</text>
<text x="62.6" y="33.9">2</text>
<text x="64.5" y="30">OUT</text>
<text x="69.9" y="30.6" transform="rotate(90 69.9 30.6)">1</text>
<text x="69.9" y="35.8" transform="rotate(90 69.9 35.8)">2</text>
<text x="29.2" y="37.3" transform="rotate(90 29.2 37.3)">2</text>
<text x="59.3" y="47.3">Vcc</text>
<text x="58.7" y="48.8">1</text>
<text x="72.4" y="51.9">Vcc</text>
<text x="37.1" y="56.9">2</text>
<text x="39.4" y="56.9">3</text>
<text x="41.7" y="56.9">4</text>
<text x="44" y="56.9">5</text>
<text x="46.3" y="56.9">6</text>
<text x="48.6" y="56.9">7</text>
<text x="50.9" y="56.9">8</text>
<text x="53.2" y="56.9">9</text>
<text x="54.9" y="56.9">10</text>
<text x="58.3" y="58.8">11</text>
<text x="60.7" y="59.2">P0</text>
<text x="69.2" y="59.2">Q7</text>
<text x="71.8" y="58.8">9</text>
<text x="58.3" y="61.9">12</text>
<text x="58.3" y="65">13</text>
<text x="60.7" y="62.3">P1</text>
<text x="60.7" y="65.3">P2</text>
<text x="69.2" y="62.3">Q7</text>
<text x="71.8" y="61.9">7</text>
<text x="58.3" y="68">14</text>
<text x="58.9" y="71.1">3</text>
<text x="60.7" y="71.5">P4</text>
<text x="60.7" y="68.4">P3</text>
<text x="138.7" y="67.3">1</text>
<text x="138.7" y="70.3">2</text>
<text x="140.5" y="67.6">PIO0_8/MISO0/CT16B0_MAT0</text>
<text x="140.5" y="70.7">PIO0_9/MOSI0/CT16B0_MAT1</text>
<text x="165.6" y="67.6">PIO0_7/CTS</text>
<text x="165.7" y="70.7">PIO0_4/SCL</text>
<text x="173.1" y="67.3">28</text>
<text x="173.1" y="70.3">27</text>
<text x="58.9" y="74.2">4</text>
<text x="58.9" y="77.2">5</text>
<text x="60.7" y="74.6">P5</text>
<text x="60.7" y="77.6">P6</text>
<text x="138.7" y="73.4">3</text>
<text x="138.7" y="76.5">4</text>
<text x="140.5" y="73.8">PIO0_10/SCK0/CT16B0_MAT2</text>
<text x="140.5" y="76.9">PIO0_11/AD0/CT32B0_MAT3</text>
<text x="156.5" y="76.9">PIO0_2/SSEL0/CT16B0_CAP0</text>
<text x="168.2" y="73.8">PIO0_3</text>
<text x="173.1" y="73.4">26</text>
<text x="173.1" y="76.5">25</text>
<text x="207.8" y="77.2">2</text>
<text x="209.5" y="77.6">CS</text>
<text x="216.4" y="77.6">VOUT</text>
<text x="220.7" y="77.2">8</text>
<text x="236.5" y="77.2">1</text>
<text x="241.8" y="77.2">2</text>
<text x="58.9" y="80.3">6</text>
<text x="58.9" y="83.4">1</text>
<text x="60.7" y="80.7">P7</text>
<text x="60.7" y="83.8">PL</text>
<text x="138.7" y="79.5">5</text>
<text x="138.7" y="82.6">6</text>
<text x="140.5" y="79.9">PIO0_5/SDA</text>
<text x="140.5" y="83">PIO0_6/SCK0</text>
<text x="155.4" y="79.9">PIO0_1/CLKOUT/CT32B0_MAT2</text>
<text x="164.2" y="83">RESET/PIO0_0</text>
<text x="173.1" y="79.5">24</text>
<text x="173.1" y="82.6">23</text>
<text x="199" y="81.1">Vcc</text>
<text x="207.8" y="80.3">3</text>
<text x="207.8" y="83.4">4</text>
<text x="209.5" y="83.8">SDI</text>
<text x="210.1" y="80.7">SCK</text>
<text x="216.6" y="80.7">VREF</text>
<text x="220.7" y="80.3">6</text>
<text x="229.7" y="81.1">Vcc</text>
<text x="58.3" y="86.4">10</text>
<text x="58.9" y="89.5">2</text>
<text x="60.7" y="86.8">DS</text>
<text x="60.9" y="89.9">CP1</text>
<text x="135.3" y="84.1">Vcc</text>
<text x="138.7" y="85.7">7</text>
<text x="138.7" y="88.7">8</text>
<text x="140.5" y="86.1">VDDA</text>
<text x="140.5" y="89.1">VSSA</text>
<text x="169.6" y="89.1">VDD</text>
<text x="169.7" y="86.1">VSS</text>
<text x="173.1" y="85.7">22</text>
<text x="173.1" y="88.7">21</text>
<text x="177.5" y="87.2">Vcc</text>
<text x="207.8" y="86.4">5</text>
<text x="209.5" y="86.8">LDAC</text>
<text x="37.1" y="90.3">Vcc</text>
<text x="58.3" y="92.6">15</text>
<text x="60.7" y="93">CP2</text>
<text x="138.1" y="94.9">10</text>
<text x="138.7" y="91.8">9</text>
<text x="140.5" y="92.2">PIO1_0/AD1/CT32B1_CAP0</text>
<text x="140.5" y="95.3">PIO1_1/AD2/CT32B1_MAT0</text>
<text x="166.8" y="95.3">XTALOUT</text>
<text x="168" y="92.2">XTALIN</text>
<text x="173.1" y="91.8">20</text>
<text x="173.1" y="94.9">19</text>
<text x="209" y="92.6">Vcc</text>
<text x="56.8" y="99.5">1</text>
<text x="63.3" y="99.5">2</text>
<text x="82.5" y="101">1</text>
<text x="84.8" y="96.8">2</text>
<text x="87.7" y="98">Vcc</text>
<text x="87.9" y="101">3</text>
<text x="92.5" y="101">1</text>
<text x="94.8" y="96.8">2</text>
<text x="97.7" y="98">Vcc</text>
<text x="97.9" y="101">3</text>
<text x="104.3" y="101">12</text>
<text x="106.7" y="101.4">X0</text>
<text x="115.9" y="101.4">X</text>
<text x="117.8" y="101">14</text>
<text x="138.1" y="98">11</text>
<text x="138.1" y="101">12</text>
<text x="140.5" y="98.3">PIO1_2/AD3/CT32B1_MAT1</text>
<text x="140.5" y="101.4">PIO1_3/AD4/CT32B1_MAT2</text>
<text x="160.2" y="98.3">PIO1_9/CT16B1_MAT0</text>
<text x="160.3" y="101.4">PIO1_8/CT16B1_CAP0</text>
<text x="173.1" y="98">18</text>
<text x="173.1" y="101">17</text>
<text x="56.8" y="107.2">1</text>
<text x="63.3" y="107.2">2</text>
<text x="84.8" y="106.8">2</text>
<text x="87.7" y="107.9">Vcc</text>
<text x="94.8" y="106.8">2</text>
<text x="97.7" y="107.9">Vcc</text>
<text x="104.3" y="104.1">13</text>
<text x="104.9" y="107.2">2</text>
<text x="106.7" y="107.6">Y0</text>
<text x="106.7" y="104.5">X1</text>
<text x="115.2" y="104.5">SA</text>
<text x="115.9" y="107.6">Y</text>
<text x="117.8" y="104.1">11</text>
<text x="117.8" y="107.2">15</text>
<text x="138.1" y="104.1">13</text>
<text x="138.1" y="107.2">14</text>
<text x="140.5" y="107.6">PIO1_5/RTS/CT32B0_CAP0</text>
<text x="140.5" y="104.5">PIO1_4/AD5/CT32B1_MAT3</text>
<text x="157.6" y="107.6">PIO1_6/RXD/CT32B0_MAT0</text>
<text x="157.7" y="104.5">PIO1_7/TXD/CT32B0_MAT1</text>
<text x="173.1" y="104.1">16</text>
<text x="173.1" y="107.2">15</text>
<text x="82.5" y="111">1</text>
<text x="87.9" y="111">3</text>
<text x="92.5" y="111">1</text>
<text x="97.9" y="111">3</text>
<text x="104.9" y="110.2">1</text>
<text x="104.9" y="113.3">5</text>
<text x="106.7" y="110.6">Y1</text>
<text x="106.7" y="113.7">Z0</text>
<text x="115.2" y="110.6">SB</text>
<text x="116" y="113.7">Z</text>
<text x="117.8" y="110.2">10</text>
<text x="117.8" y="113.3">4</text>
<text x="82.3" y="115.6">2</text>
<text x="87.5" y="115.6">1</text>
<text x="104.9" y="116.4">3</text>
<text x="106.7" y="116.8">Z1</text>
<text x="115.1" y="119.8">Inh</text>
<text x="115.1" y="116.8">SC</text>
<text x="117.8" y="119.4">6</text>
<text x="117.8" y="116.4">9</text>
<text x="74.1" y="124.4">2</text>
<text x="77" y="125.6">Vcc</text>
<text x="84.8" y="124.4">2</text>
<text x="87.7" y="125.6">Vcc</text>
<text x="94.8" y="124.4">2</text>
<text x="97.7" y="125.6">Vcc</text>
<text x="106.9" y="124.8">Vcc</text>
<text x="151.4" y="120.2">Vcc</text>
<text x="71.8" y="128.7">1</text>
<text x="77.2" y="128.7">3</text>
<text x="82.5" y="128.7">1</text>
<text x="87.9" y="128.7">3</text>
<text x="92.5" y="128.7">1</text>
<text x="97.9" y="128.7">3</text>
<text x="132.8" y="131">2</text>
<text x="132.8" y="128.7">1</text>
<text x="215.8" y="128.7">1</text>
<text x="221" y="128.7">2</text>
<text x="56.8" y="134.8">1</text>
<text x="63.3" y="134.8">2</text>
<text x="92.5" y="137.9">1</text>
<text x="94.8" y="133.6">2</text>
<text x="97.7" y="134.8">Vcc</text>
<text x="97.9" y="137.9">3</text>
<text x="132.8" y="135.6">4</text>
<text x="132.8" y="133.3">3</text>
<text x="132.8" y="137.9">5</text>
<text x="215.8" y="136.3">1</text>
<text x="221" y="136.3">2</text>
<text x="231.2" y="136.3">1</text>
<text x="236.4" y="136.3">2</text>
<text x="56.8" y="139.4">1</text>
<text x="63.3" y="139.4">2</text>
<text x="132.8" y="140.2">6</text>
<text x="56.8" y="144">1</text>
<text x="63.3" y="144">2</text>
<text x="108.2" y="147.8">1</text>
<text x="129.3" y="149.8">2</text>
<text x="142.4" y="149.8">7</text>
<text x="142.4" y="147.5">8</text>
<text x="144.5" y="144">Vcc</text>
<text x="148.3" y="144">Vcc</text>
<text x="203.5" y="148.6">4 G</text>
<text x="207" y="146.1">B</text>
<text x="207.2" y="144.6">3</text>
<text x="207.6" y="148.4">R 1</text>
<text x="215.8" y="144">1</text>
<text x="221" y="144">2</text>
<text x="231.2" y="144">1</text>
<text x="236.4" y="144">2</text>
<text x="108.2" y="150.1">4</text>
<text x="108.2" y="152.4">2</text>
<text x="108.2" y="154.7">5</text>
<text x="129.3" y="152.1">3</text>
<text x="142.4" y="152.1">6</text>
<text x="142.4" y="154.4">5</text>
<text x="207.2" y="150.3">2</text>
<text x="108.2" y="159.3">6</text>
<text x="108.2" y="157">3</text>
<text x="130.7" y="160.1">Vcc</text>
<text x="209.1" y="192">TITLE</text>
<text x="209.1" y="194.3">FILE:</text>
<text x="209.1" y="196.6">PAGE</text>
<text x="222.2" y="196.6">OF</text>
<text x="236" y="196.6">DRAWN BY:</text>
<text x="236" y="194.3">REVISION:</text>
</g>
</svg>
